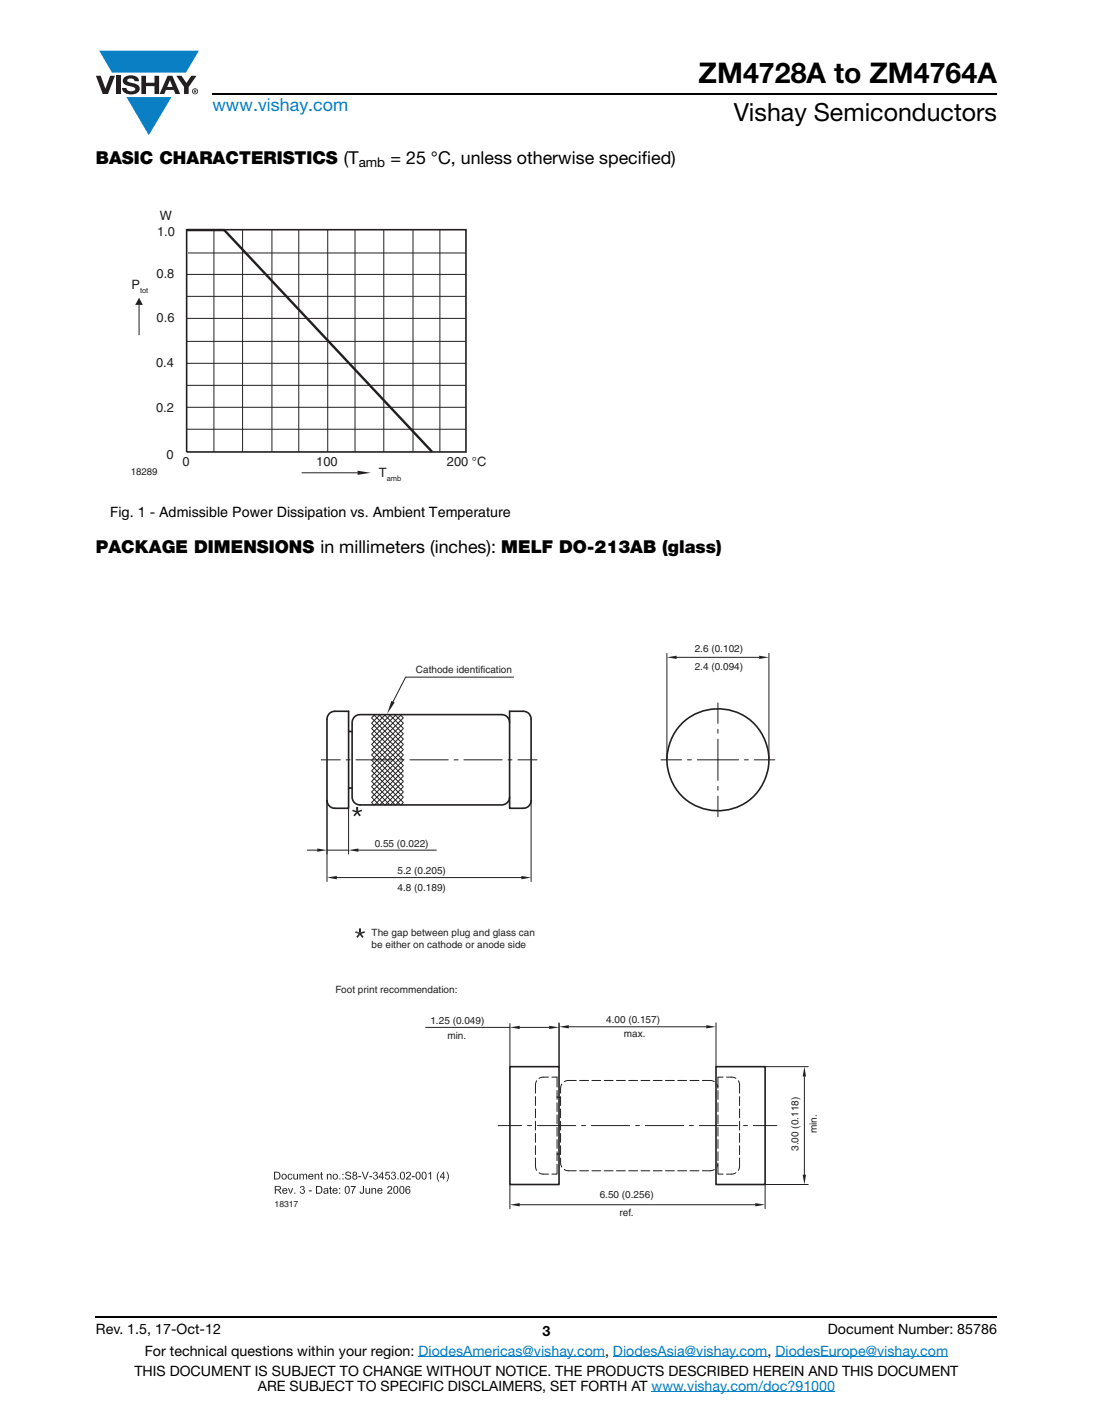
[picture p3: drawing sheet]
<svg xmlns="http://www.w3.org/2000/svg" width="216mm" height="279mm" viewBox="0 0 216 279" stroke-linecap="round" stroke-linejoin="round" font-family="sans-serif">
<g fill="#0a7fc3">
<path d="M19.6 10h19.7l-2.6 4.3h-1.1h-13.5z"/>
<path d="M25 19.2h8.9l-4.5 7.5z"/>
</g>
<g fill="#231f20">
<path d="M18.9 15h1l.9 2.5 1-2.5h.9l-1.4 3.6h-1z"/>
<path d="M22.9 15h.9v3.6h-.9z"/>
<path d="M24.6 15.3a2.1 2.1 0 0 1 2.8 .3l.1 .4h-.9a.79 .79 0 0 0-.7-.5 .79 .79 0 0 0-.8 .4l.3 .3 1 .2a1.08 1.08 0 0 1 1.2 1 1.08 1.08 0 0 1-1.1 1.2 1.73 1.73 0 0 1-2.4-1.2h.9a.96 .96 0 0 0 .8 .6 .96 .96 0 0 0 .9-.4 1.31 1.31 0 0 0-1.2-.6 1.03 1.03 0 0 1-1.1-.6 1.03 1.03 0 0 1 .2-1.1z"/>
<path d="M27.9 15h.9v1.3h1.7v-1.3h.9v3.6h-.9v-1.6h-1.7v1.6h-.9z"/>
<path d="M34.8 15h1.1l.9 1.4 1-1.4h1l-1.5 2.2v1.4h-.9v-1.4z"/>
<path d="M33.6 15.9l.5 1.3h-1.1zM33.1 15l-1.6 3.6h1l.3-.8h1.5l.3 .8h1l-1.6-3.6z"/>
<path d="M38.1 18a.46 .46 0 0 1 .9 0 .46 .46 0 0 1-.9 0zM37.9 18a.6 .6 0 0 0 1.2 0 .6 .6 0 0 0-1.2 0z"/>
<path d="M38.4 17.8h.2v.2h-.2zM38.3 17.7v.7h.1v-.3l.4 .3-.2-.3 .2-.2-.1-.2z"/>
</g>
<path d="M42 18.6h155M18.9 260h178.1" fill="none" stroke="#000" stroke-width=".36"/>
<path d="M82.7 267.9h36.8M121.1 267.9h30.5M128.7 274.8h36.3M153.2 267.9h34.1" fill="none" stroke="#007ec4" stroke-width=".2"/>
<g fill="none" stroke="#231f20" stroke-width=".2">
<path d="M36.9 58.5h55.1M36.9 54.2h55.1M37.1 50h54.9M42.3 45.4v43.8M47.9 45.4v43.8M53.7 45.4v43.8M59 45.4v43.8M64.7 45.4v43.8M70.1 45.4v43.8M75.8 45.4v43.8M81.6 45.4v43.8M86.9 45.4v43.8"/>
<path d="M36.9 67.4h55.1M36.9 76.1h55.1M36.9 71.7h55.1M36.9 62.9h55.1M36.9 84.8h55.1M36.9 80.4h55.1M59.6 93.4h11"/>
</g>
<path d="M70.6 92.9l2.6 .5-2.6 .4z" fill="#231f20"/>
<path d="M27.5 60.2v6" fill="none" stroke="#231f20" stroke-width=".2"/>
<path d="M27.5 58.8l.7 1.4h-1.5z" fill="#231f20"/>
<path d="M36.9 45.4h7.4l41.1 43.8" fill="none" stroke="#231f20" stroke-width=".48"/>
<path d="M36.9 45.4h55.1v43.8h-55.1z" fill="none" stroke="#231f20" stroke-width=".32"/>
<path d="M54.1 127.1h107.7v113.4h-107.7z" fill="#fff"/>
<path d="M100.7 210.6h9.7v23.3h-9.7zM141.4 210.6h9.7v23.3h-9.7z" fill="none" stroke="#231f20" stroke-width=".32"/>
<path d="M84.1 202.9h16.6M100.7 202.1v8.5M102.7 202.9h5.8M110.4 202.1v8.5" fill="none" stroke="#231f20" stroke-width=".2"/>
<g fill="#231f20">
<path d="M108.5 202.5l1.9 .4-1.9 .3z"/>
<path d="M100.7 202.9l2-.4v.7z"/>
</g>
<path d="M110.4 202v8.6M112.4 202.7h27.1M141.4 202v8.6" fill="none" stroke="#231f20" stroke-width=".2"/>
<g fill="#231f20">
<path d="M110.4 202.7l2-.3v.7z"/>
<path d="M139.5 202.4l1.9 .3-1.9 .4z"/>
</g>
<path d="M100.7 233.9v4.8M102.7 237.9h46.5M151.1 233.9v4.8" fill="none" stroke="#231f20" stroke-width=".2"/>
<g fill="#231f20">
<path d="M100.7 237.9l2-.3v.6z"/>
<path d="M149.2 237.6l1.9 .3-1.9 .3z"/>
</g>
<path d="M151.1 210.6h8.6M158.9 212.6v19.4M151.1 233.9h8.6" fill="none" stroke="#231f20" stroke-width=".2"/>
<g fill="#231f20">
<path d="M158.6 232h.6l-.3 1.9z"/>
<path d="M158.9 210.6l.3 2h-.6z"/>
<path d="M54.7 231.5l.6 .1a1.02 1.02 0 0 1-.1 1.1h-.9h.5a.67 .67 0 0 0 .1-1.1z" fill-rule="evenodd"/>
<path d="M54.1 231.4l1.1 .1h-.9v1.2h.9l-.4 .2h-.7z" fill-rule="evenodd"/>
<path d="M55.7 231.9h.4l-.3 .3 .1 .5 .2 .1h-.4l-.1-.3z" fill-rule="evenodd"/>
<path d="M55.8 231.9a.53 .53 0 0 1 .5-.1 .53 .53 0 0 1 .3 .4l-.1 .6-.5 .1-.3-.1 .6-.1 .1-.5-.2-.3z" fill-rule="evenodd"/>
<path d="M56.9 232.8h.5l.2-.3h.2l-.4 .4z" fill-rule="evenodd"/>
<path d="M57.3 231.9h.4l.1 .2h-.2z" fill-rule="evenodd"/>
<path d="M57 231.9l.4-.1 .3 .1h-.4a.44 .44 0 0 0-.3 .4 .44 .44 0 0 0 .3 .5h-.4l-.1-.2v-.3z" fill-rule="evenodd"/>
<path d="M58.4 232.8l.3-.1z" fill-rule="evenodd"/>
<path d="M57.9 231.8h.2l.1 .9 .5 .1-.2 .1-.5-.1z" fill-rule="evenodd"/>
<path d="M58.7 231.8h.2v1.1l-.4-.2 .2-.2z" fill-rule="evenodd"/>
<path d="M59.7 232l.6-.1-.3 .2v.8h-.2z" fill-rule="evenodd"/>
<path d="M59.4 231.9h.2z" fill-rule="evenodd"/>
<path d="M59.2 231.8l.3 .2-.1 .2v.7h-.2z" fill-rule="evenodd"/>
<path d="M59.4 231.9l.4-.1 .2 .2z" fill-rule="evenodd"/>
<path d="M60 231.9a.37 .37 0 0 1 .4-.1 .37 .37 0 0 1 .3 .3v.8h-.2v-.8z" fill-rule="evenodd"/>
<path d="M61 232.8l.9-.2a.53 .53 0 0 1-.9 .2z" fill-rule="evenodd"/>
<path d="M61 232l.4-.1-.3 .3h.8v.2h-.8l.1 .3 .2 .1h-.4l-.1-.3z" fill-rule="evenodd"/>
<path d="M61 231.9a.5 .5 0 0 1 .6-.1 .5 .5 0 0 1 .3 .4h-.8h.6l-.1-.2z" fill-rule="evenodd"/>
<path d="M62.3 231.9h.3z" fill-rule="evenodd"/>
<path d="M62.1 231.8l.4 .2-.2 .2v.7h-.2z" fill-rule="evenodd"/>
<path d="M62.3 231.9l.1-.1a.41 .41 0 0 1 .7 .3v.8h-.2l-.1-.9z" fill-rule="evenodd"/>
<path d="M63.4 232.7h.4v.2h-.3z" fill-rule="evenodd"/>
<path d="M63.4 231.5l.2-.1v.4h.2v.1h-.2l.1 .8h-.3v-.8h-.2z" fill-rule="evenodd"/>
<path d="M64.8 231.9h.3z" fill-rule="evenodd"/>
<path d="M64.6 231.8l.3 .2-.1 .2v.7h-.2z" fill-rule="evenodd"/>
<path d="M64.8 231.9v-.1a.41 .41 0 0 1 .7 .3v.8h-.2l-.1-.9z" fill-rule="evenodd"/>
<path d="M65.8 231.9h.4l-.3 .3 .1 .5 .2 .1h-.3l-.2-.3z" fill-rule="evenodd"/>
<path d="M65.9 231.9l.5-.1 .2 .1 .2 .5-.3 .4-.4 .1-.2-.1h.4l.2-.3v-.5z" fill-rule="evenodd"/>
</g>
<path d="M67.1 232.7v.2" fill="none" stroke="#231f20" stroke-width=".2"/>
<path d="M67.7 231.8v.2M67.7 232.7v.2" fill="none" stroke="#231f20" stroke-width=".22"/>
<g fill="#231f20">
<path d="M68.2 232.4h.1l.1 .2 .4 .1h-.5z" fill-rule="evenodd"/>
<path d="M68.8 231.5h.4l.1 .3h-.2l-.1-.2z" fill-rule="evenodd"/>
<path d="M68.3 231.5l.6-.2 .3 .2h-.5a.24 .24 0 0 0-.3 .2 .24 .24 0 0 0 .3 .3 .5 .5 0 0 1 .6 .2 .5 .5 0 0 1-.2 .7h-.5l-.3-.1 .7-.1 .2-.2-.1-.2-.7-.2a.37 .37 0 0 1-.1-.6z" fill-rule="evenodd"/>
<path d="M70.1 232.2h.4l.1 .3a.54 .54 0 0 1-.9 .3h.4a.3 .3 0 0 0 .3-.3 .3 .3 0 0 0-.3-.3z" fill-rule="evenodd"/>
<path d="M70.1 231.5h.3v.5h-.3l.2-.2v-.2z" fill-rule="evenodd"/>
<path d="M69.7 231.5l.3-.1 .4 .1-.5 .1-.1 .2 .1 .1 .5 .1-.1 .1 .2 .1h-.6a.31 .31 0 0 0-.1 .3 .31 .31 0 0 0 .3 .3h-.4a.4 .4 0 0 1 .1-.7l-.2-.3z" fill-rule="evenodd"/>
</g>
<path d="M71.1 232.2v.2" fill="none" stroke="#231f20" stroke-width=".58"/>
<g fill="#231f20">
<path d="M72.6 231.4h.2l-.6 1.5h-.2z" fill-rule="evenodd"/>
<path d="M71.4 231.4h.3l.4 1.3-.1 .2z" fill-rule="evenodd"/>
</g>
<path d="M73.2 232.2v.2" fill="none" stroke="#231f20" stroke-width=".58"/>
<g fill="#231f20">
<path d="M73.7 232.5h.1l.4 .3h-.4z" fill-rule="evenodd"/>
<path d="M74.2 232.2h.4a.51 .51 0 0 1-.2 .6 .51 .51 0 0 1-.6 0l.6-.2a.31 .31 0 0 0-.2-.4z" fill-rule="evenodd"/>
<path d="M74.1 232l.4 .1-.5 .1z" fill-rule="evenodd"/>
<path d="M73.8 231.5h.4l-.3 .3h-.2z" fill-rule="evenodd"/>
<path d="M73.8 231.5a.42 .42 0 0 1 .6-.1 .42 .42 0 0 1 .1 .6h-.4a.25 .25 0 0 0 .3-.2 .25 .25 0 0 0-.2-.3z" fill-rule="evenodd"/>
<path d="M75.5 231.4h.1l-.6 1h.8v.1h-.2v.4h-.1v-.4h-.7z" fill-rule="evenodd"/>
<path d="M75.6 231.4v1h-.6h.5v-.7z" fill-rule="evenodd"/>
<path d="M76 232.5h.2l.2 .3h.5a.51 .51 0 0 1-.5 .1 .51 .51 0 0 1-.4-.4z" fill-rule="evenodd"/>
<path d="M76.5 232.1l.4-.1 .2 .4-.2 .4h-.4a.36 .36 0 0 0 .4-.4 .36 .36 0 0 0-.4-.3z" fill-rule="evenodd"/>
<path d="M76.3 232h.6z" fill-rule="evenodd"/>
<path d="M76.2 231.4h.8v.2h-.6l-.1 .4h.6l-.8 .2z" fill-rule="evenodd"/>
<path d="M77.2 232.5h.2l.3 .3h-.3z" fill-rule="evenodd"/>
<path d="M77.7 232.2h.5a.51 .51 0 0 1-.2 .6 .51 .51 0 0 1-.6 0h.3a.3 .3 0 0 0 .3-.3 .3 .3 0 0 0-.3-.3z" fill-rule="evenodd"/>
<path d="M77.6 232l.5 .1-.5 .1z" fill-rule="evenodd"/>
<path d="M77.3 231.5h.4l-.3 .3h-.2z" fill-rule="evenodd"/>
<path d="M77.4 231.5l.3-.1a.38 .38 0 0 1 .4 .2 .38 .38 0 0 1-.1 .4h-.4a.25 .25 0 0 0 .4-.2 .25 .25 0 0 0-.3-.3z" fill-rule="evenodd"/>
</g>
<path d="M78.6 232.7v.2" fill="none" stroke="#231f20" stroke-width=".2"/>
<g fill="#231f20">
<path d="M79.1 231.5h.3a.87 .87 0 0 0 0 1.2l-.2 .1-.2-.4z" fill-rule="evenodd"/>
<path d="M79.2 231.5a.49 .49 0 0 1 .5-.1 .49 .49 0 0 1 .3 .5l-.1 .7a.45 .45 0 0 1-.7 .2l.4-.1 .2-.4-.1-.7z" fill-rule="evenodd"/>
<path d="M80.7 231.5h.4v.5l-.7 .7h.8v.2h-1l.3-.5a.67 .67 0 0 0 .4-.8z" fill-rule="evenodd"/>
<path d="M80.3 231.5l.5-.1 .3 .1h-.5l-.2 .3h-.2z" fill-rule="evenodd"/>
</g>
<path d="M81.6 232.2v.2" fill="none" stroke="#231f20" stroke-width=".58"/>
<g fill="#231f20">
<path d="M82.2 231.5h.3a.92 .92 0 0 0 0 1.2l.1 .1h-.4l-.1-.4z" fill-rule="evenodd"/>
<path d="M82.3 231.5a.49 .49 0 0 1 .5-.1 .49 .49 0 0 1 .3 .5l-.1 .7a.45 .45 0 0 1-.8 .2h.5a.89 .89 0 0 0 0-1.3z" fill-rule="evenodd"/>
<path d="M83.4 231.5h.4a.77 .77 0 0 0 0 1.3h-.4l-.1-.3z" fill-rule="evenodd"/>
<path d="M83.4 231.5a.49 .49 0 0 1 .6-.1 .49 .49 0 0 1 .3 .5l-.1 .7a.45 .45 0 0 1-.8 .2 .68 .68 0 0 0 .6-1l-.1-.2z" fill-rule="evenodd"/>
<path d="M84.6 231.7h.4l-.4 .2z" fill-rule="evenodd"/>
<path d="M84.7 231.7l.5-.3v1.5h-.2v-1.2z" fill-rule="evenodd"/>
<path d="M86.6 231.3h.2l-.2 .3a1.81 1.81 0 0 0 .2 1.7v.1a1.35 1.35 0 0 1-.2-2.1z" fill-rule="evenodd"/>
<path d="M87.6 231.4h.1l-.6 1h.8v.1h-.2v.4h-.2v-.4h-.6z" fill-rule="evenodd"/>
<path d="M87.7 231.4v1h-.6h.4v-.7z" fill-rule="evenodd"/>
<path d="M88.2 231.3a1.26 1.26 0 0 1 0 2.1l.2-.5a1.79 1.79 0 0 0-.2-1.6z" fill-rule="evenodd"/>
<path d="M54.7 235h.5l.4 .7h-.2l-.4-.6z" fill-rule="evenodd"/>
<path d="M55 234.3h.4v.6l-.9-.1 .8-.1-.1-.3z" fill-rule="evenodd"/>
<path d="M54.3 234.2l1.1 .1h-.9v.5l.9 .1-.9 .1v.7h-.2z" fill-rule="evenodd"/>
<path d="M55.9 235.6l.9-.2a.53 .53 0 0 1-.9 .2z" fill-rule="evenodd"/>
<path d="M55.9 234.8l.4-.1-.3 .3h.8v.2h-.9l.1 .3 .3 .1h-.4l-.1-.3z" fill-rule="evenodd"/>
<path d="M55.9 234.7a.5 .5 0 0 1 .6-.1 .5 .5 0 0 1 .3 .4h-.8h.6l-.1-.2z" fill-rule="evenodd"/>
<path d="M57.7 234.6h.2l-.4 1.1h-.2z" fill-rule="evenodd"/>
<path d="M56.9 234.6h.2l.3 .9-.1 .2z" fill-rule="evenodd"/>
</g>
<path d="M58.2 235.5v.2" fill="none" stroke="#231f20" stroke-width=".2"/>
<g fill="#231f20">
<path d="M59.2 235.3h.2l.3 .3h-.3z" fill-rule="evenodd"/>
<path d="M59.7 235l.4-.1a.47 .47 0 0 1-.3 .8l-.4-.1 .6-.2v-.3z" fill-rule="evenodd"/>
<path d="M59.6 234.8l.5 .1-.5 .1z" fill-rule="evenodd"/>
<path d="M59.3 234.3h.4l-.3 .3h-.2z" fill-rule="evenodd"/>
<path d="M59.4 234.2a.44 .44 0 0 1 .6 0 .44 .44 0 0 1 .1 .5l-.1 .1h-.3l.2-.1 .1-.2z" fill-rule="evenodd"/>
</g>
<path d="M61.3 235v.2" fill="none" stroke="#231f20" stroke-width=".58"/>
<g fill="#231f20">
<path d="M63 234.4h.5a1.02 1.02 0 0 1 0 1.1h-.9l.7-.1a.67 .67 0 0 0-.3-1z" fill-rule="evenodd"/>
<path d="M62.4 234.2l1.1 .1-.9 .1v1.1h.9l-.4 .2h-.7z" fill-rule="evenodd"/>
<path d="M64.3 235.6h.4z" fill-rule="evenodd"/>
<path d="M64 235.2h.6h-.1a.27 .27 0 0 0-.3 0 .27 .27 0 0 0-.1 .3l.5 .1-.6 .1-.1-.4z" fill-rule="evenodd"/>
<path d="M64 234.7h.4l-.3 .2h-.2z" fill-rule="evenodd"/>
<path d="M64 234.7l.3-.1 .5 .1 .1 1-.5-.1 .2-.5h-.5l.5-.1v-.2z" fill-rule="evenodd"/>
<path d="M65.2 235.5h.4v.2h-.3z" fill-rule="evenodd"/>
<path d="M65.2 234.3l.2-.1v.4h.2v.1h-.2l.1 .8h-.3v-.8h-.2z" fill-rule="evenodd"/>
<path d="M65.8 235.6l.9-.2a.53 .53 0 0 1-.9 .2z" fill-rule="evenodd"/>
<path d="M65.8 234.8l.4-.1-.3 .3h.8v.2h-.8l.1 .3 .2 .1h-.4l-.1-.3z" fill-rule="evenodd"/>
<path d="M65.8 234.7a.5 .5 0 0 1 .6-.1 .5 .5 0 0 1 .3 .4h-.8h.6l-.1-.2z" fill-rule="evenodd"/>
</g>
<path d="M67.1 234.6v.2M67.1 235.5v.2" fill="none" stroke="#231f20" stroke-width=".22"/>
<g fill="#231f20">
<path d="M68.2 234.4l.4-.1-.3 .2v.3v.6l.3 .2h-.3a1.25 1.25 0 0 1-.1-1.2z" fill-rule="evenodd"/>
<path d="M68.3 234.3a.49 .49 0 0 1 .5-.1 .49 .49 0 0 1 .3 .5l-.1 .7a.44 .44 0 0 1-.7 .2h.4l.2-.5-.1-.7z" fill-rule="evenodd"/>
<path d="M69.3 234.2h1l-.6 1.5h-.2l.1-.4 .4-.9h-.7z" fill-rule="evenodd"/>
<path d="M71 235.3l.2-.1 .1 .3 .5 .1a.42 .42 0 0 1-.5 .1 .42 .42 0 0 1-.3-.4z" fill-rule="evenodd"/>
<path d="M71.7 234.2h.2v1.2l-.1 .2h-.3l.2-.2z" fill-rule="evenodd"/>
<path d="M72.6 235.6l.3-.1z" fill-rule="evenodd"/>
<path d="M72.2 234.6h.2v.9l.5 .1-.1 .1-.5-.1z" fill-rule="evenodd"/>
<path d="M72.9 234.6h.2v1.1l-.3-.2 .1-.2z" fill-rule="evenodd"/>
<path d="M73.6 234.7h.3z" fill-rule="evenodd"/>
<path d="M73.4 234.6l.4 .2-.2 .2v.7h-.2z" fill-rule="evenodd"/>
<path d="M73.6 234.7l.4-.1 .2 .1 .1 1h-.2l-.1-.9z" fill-rule="evenodd"/>
<path d="M74.7 235.6l.8-.2a.53 .53 0 0 1-.8 .2z" fill-rule="evenodd"/>
<path d="M74.6 234.8l.5-.1-.4 .3h.8v.2h-.8l.1 .3 .3 .1h-.4l-.2-.3z" fill-rule="evenodd"/>
<path d="M74.7 234.7a.5 .5 0 0 1 .5-.1 .5 .5 0 0 1 .4 .4h-.9h.7l-.1-.2z" fill-rule="evenodd"/>
<path d="M77 234.3l.4 .1a1.2 1.2 0 0 1-.7 1.1h.8v.2h-1l.4-.6a.42 .42 0 0 0 .4-.3 .42 .42 0 0 0-.3-.5z" fill-rule="evenodd"/>
<path d="M76.6 234.3l.5-.1 .3 .1h-.5l-.2 .3h-.2z" fill-rule="evenodd"/>
<path d="M77.8 234.4l.4-.1-.3 .5v.6l.3 .2h-.4l-.1-.3z" fill-rule="evenodd"/>
<path d="M77.9 234.3a.49 .49 0 0 1 .5-.1 .49 .49 0 0 1 .3 .5l-.1 .7a.44 .44 0 0 1-.8 .2h.5l.2-.5-.1-.7z" fill-rule="evenodd"/>
<path d="M79 234.4l.4-.1-.3 .2v.3v.6l.3 .2h-.4a1.25 1.25 0 0 1 0-1.2z" fill-rule="evenodd"/>
<path d="M79.1 234.3a.49 .49 0 0 1 .5-.1 .49 .49 0 0 1 .3 .5l-.1 .7a.44 .44 0 0 1-.8 .2h.5l.2-.5-.1-.7z" fill-rule="evenodd"/>
<path d="M80.6 234.9l.3-.1 .2 .3-.2 .5h-.3l.1-.1a.37 .37 0 0 0 0-.6z" fill-rule="evenodd"/>
<path d="M80.3 234.9l.3-.2 .3 .1z" fill-rule="evenodd"/>
<path d="M80.2 234.3h.4l-.3 .3-.1 .3h.2l-.1 .4 .2 .3h.4l-.1 .1h-.4l-.3-.3v-.6z" fill-rule="evenodd"/>
<path d="M80.2 234.3l.3-.1a.43 .43 0 0 1 .5 .3z" fill-rule="evenodd"/>
</g>
<path d="M64.6 158.1v16M104.9 158.1v16M66.5 173.3h36.5" fill="none" stroke="#231f20" stroke-width=".2"/>
<g fill="#231f20">
<path d="M64.6 173.3l1.9-.3v.6z"/>
<path d="M103 173l1.9 .3-1.9 .3z"/>
</g>
<path d="M64.6 158.1v10.5M68.9 159.6v9M60.7 167.9h2M64.6 167.9h4.3M70.8 167.9h15.4" fill="none" stroke="#231f20" stroke-width=".2"/>
<g fill="#231f20">
<path d="M62.7 167.5l1.9 .4-1.9 .3z"/>
<path d="M68.9 167.9l1.9-.4v.7z"/>
</g>
<path d="M131.7 129v21M133.7 129.8h16.3M151.9 129v21" fill="none" stroke="#231f20" stroke-width=".2"/>
<g fill="#231f20">
<path d="M131.7 129.8l2-.3v.6z"/>
<path d="M150 129.5l1.9 .3-1.9 .3z"/>
</g>
<g fill="none" stroke="#231f20" stroke-width=".32">
<path d="M68.9 144.3l.1 .1h.6M100.7 142.7a1.57 1.57 0 0 0-1.6-1.6h-28a1.56 1.56 0 0 0-1.5 1.6v14.7a1.55 1.55 0 0 0 1.5 1.5h28a1.55 1.55 0 0 0 1.6-1.5"/>
<circle cx="141.8" cy="150" r="10.1"/>
</g>
<g fill="none" stroke="#231f20" stroke-width=".2">
<path d="M101.4 133.7h-21.3l-2.5 4.8M141.8 138.8v4.1M63.4 150h3.8M68.4 150h.7M70.3 150h7.6M79 150h.8M81 150h7.5M89.7 150h.8M91.6 150h7.6M100.4 150h.7M102.3 150h3.8M130.6 150h4"/>
<path d="M135.8 150h.8M137.7 150h8.2M141.8 155.3v.7M141.8 157.2v4.1M141.8 144v.8M141.8 146v8.1M147 150h.8M149 150h4.1"/>
</g>
<path d="M77.3 138.4l.7 .3-1.5 2.3z" fill="#231f20"/>
<path d="M65.2 140.8l.9-.4h2.8v19.2h-2.8a1.56 1.56 0 0 1-1.5-1.5v-16.1a1.61 1.61 0 0 1 .6-1.2zM69.6 155.6h-.6l-.1 .2M100.7 140.4h2.7a1.52 1.52 0 0 1 1.5 1.6v16.3a1.54 1.54 0 0 1-1.5 1.3h-2.7z" fill="none" stroke="#231f20" stroke-width=".32"/>
<g fill="#231f20">
<path d="M70.3 160.4l.3 .2-.5 .6-.3-.2z"/>
<path d="M69.7 159.9l.6 .2-.7 .1z"/>
<path d="M69.6 160.2l1.1-.1 .7-.2 .1 .3-.7 .2 .5 .6-.3 .2-.7-.8z" fill-rule="evenodd"/>
</g>
<path d="M70.5 159.3v.8" fill="none" stroke="#231f20" stroke-width=".39"/>
<g fill="#231f20">
<path d="M70.9 184.4l.2 .2-.5 .6-.2-.2z"/>
<path d="M70.3 183.9l.6 .2-.8 .1z"/>
<path d="M70.1 184.2l1.2-.1 .7-.2 .1 .3-.8 .2 .5 .6-.2 .2-.7-.8z" fill-rule="evenodd"/>
</g>
<path d="M71.1 183.3v.8" fill="none" stroke="#231f20" stroke-width=".39"/>
<g fill="none" stroke="#231f20" stroke-width=".2">
<path d="M73.4 152.2l6.2 6.2M73.4 151.2l6.2 6.2M73.4 150.1l6.2 6.2M73.4 149.1l6.2 6.2M73.4 148.1l6.2 6.1M73.4 147l6.2 6.2M73.4 146l6.2 6.2M73.4 144.9l6.2 6.2M73.4 143.9l6.2 6.2M73.4 142.8l6.2 6.2M73.4 141.8l6.2 6.2M73.4 153.3l5.7 5.6"/>
<path d="M73.4 154.3l4.7 4.6M73.4 155.4l3.6 3.5M73.4 156.4l2.6 2.5M73.4 157.4l1.5 1.5M73.4 158.5l.5 .4M73.8 141.1l5.8 5.8M74.1 141.1l-.7 .6M74.9 141.1l4.7 4.8M75.1 141.1l-1.7 1.7M75.9 141.1l3.7 3.8M76.1 141.1l-2.7 2.7M76.9 141.1l2.7 2.7"/>
<path d="M77.2 141.1l-3.8 3.8M78 141.1l1.6 1.7M78.2 141.1l-4.8 4.8M79 141.1l.6 .6M79.3 141.1l-5.9 5.9M79.6 158.5l-.4 .4M79.6 157.5l-1.4 1.4M79.6 156.4l-2.5 2.5M79.6 155.4l-3.5 3.5M79.6 153.3l-5.6 5.6M79.6 141.8l-6.2 6.2M79.6 142.8l-6.2 6.2"/>
<path d="M79.6 143.9l-6.2 6.2M79.6 144.9l-6.2 6.2M79.6 146l-6.2 6.2M79.6 147l-6.2 6.2M79.6 148.1l-6.2 6.2M79.6 149.1l-6.2 6.2M79.6 150.2l-6.2 6.1M79.6 151.2l-6.2 6.2M79.6 152.2l-6.2 6.2M79.6 154.3l-4.6 4.6M105.8 216.5v1.8M105.8 219v1.7"/>
<path d="M106 213.4l-.2 .8v1.7M108.3 212.7a2.58 2.58 0 0 0-1.8 .2M109 212.7h1v2M110 216.5l.2 .2h.5M110 215.3v1.8M110 217.7v1.8M110.7 216.5v1.8M110.7 219v1.7M111 214.1a2.69 2.69 0 0 0-.3 1.8M113.8 213.3l-1.8 .1-.5 .2M114.5 213.3h1.8M116.9 213.3h1.8"/>
<path d="M119.3 213.3h1.8M121.8 213.3h1.7M124.2 213.3h1.7M126.6 213.3h1.8M129 213.3h1.8M131.5 213.3h1.7M133.9 213.3h1.7M136.3 213.3h1.8M138.7 213.3l1.9 .1 .5 .2M141.6 214.1l.2 .8M141.8 215.3v1.8M141.8 217.7v1.8"/>
<path d="M142.8 212.7h-1v2M143.5 212.7a2.48 2.48 0 0 1 1.9 .2M145.8 213.4l.3 .8v1.7M146.1 216.5v1.8M146.1 219v1.7M98.4 222.3h4.7M104.2 222.3h.8M105.8 228.7v1.6l.2 .8M105.8 221.4v1.7M105.8 223.8v1.8M105.8 226.2v1.8M106.2 222.3h7.5"/>
<path d="M106.5 231.6a2.66 2.66 0 0 0 1.8 .2M110 229.9v1.9h-1M110 220.2v1.7M110 222.6v1.7M110 225v1.8M110 227.4v1.8M110.7 228.7a2.7 2.7 0 0 0 .3 1.7M110.7 221.4v1.7M110.7 223.8v1.8M110.7 226.2v1.8M110.7 227.8l-.6 .1-.1 .1M111.5 230.9l.8 .3h1.5"/>
<path d="M114.5 231.2h1.8M114.9 222.3h.8M116.8 222.3h7.6M116.9 231.2h1.8M119.3 231.2h1.8M121.8 231.2h1.7M124.2 231.2h1.7M125.5 222.3h.8M126.6 231.2h1.8M127.5 222.3h7.5M129 231.2h1.8M131.5 231.2h1.7"/>
<path d="M133.9 231.2h1.7M136.2 222.3h.8M136.3 231.2h1.8M138.1 222.3h7.6M141.1 230.9l-.8 .3h-1.6M141.8 229.9v1.9h1M141.8 220.2v1.7M141.8 222.6v1.7M141.8 225v1.8M141.8 227.4v1.8M141.8 229.6l-.2 .8M145.4 231.6a2.56 2.56 0 0 1-1.9 .2"/>
<path d="M146.1 228.7v1.6l-.3 .8M146.1 221.4v1.7M146.1 223.8v1.8M146.1 226.2v1.8M146.9 222.3h.7M148.8 222.3h4.7"/>
</g>
<text font-size="5.6" x="138" y="16.4">ZM4728A to ZM4764A</text>
<text font-size="4.9" x="144.9" y="24">Vishay Semiconductors</text>
<text font-size="3.5" fill="#007ec4" x="42" y="21.9">www.vishay.com</text>
<g font-size="3.5">
<text x="18.9" y="32.3">BASIC CHARACTERISTICS (T</text>
<text x="77.1" y="32.3">= 25 °C, unless otherwise specified)</text>
<text x="18.9" y="109.3">PACKAGE DIMENSIONS in millimeters (inches): MELF DO-213AB (glass)</text>
</g>
<g font-size="2.8">
<text x="21.8" y="102.1">Fig. 1 - Admissible Power Dissipation vs. Ambient Temperature</text>
<text x="18.9" y="263.3">Rev. 1.5, 17-Oct-12</text>
<text x="107.2" y="263.8">3</text>
<text x="163.6" y="263.3">Document Number: 85786</text>
<text x="28.6" y="267.7">For technical questions within your region: DiodesAmericas@vishay.com, DiodesAsia@vishay.com, DiodesEurope@vishay.com</text>
<text x="26.5" y="271.7">THIS DOCUMENT IS SUBJECT TO CHANGE WITHOUT NOTICE. THE PRODUCTS DESCRIBED HEREIN AND THIS DOCUMENT</text>
<text x="50.9" y="274.6">ARE SUBJECT TO SPECIFIC DISCLAIMERS, SET FORTH AT www.vishay.com/doc?91000</text>
</g>
<text font-size="2.6" x="70.9" y="33">amb</text>
<g font-size="2.5" fill="#231f20">
<text x="31" y="46.5">1.0</text>
<text x="31.6" y="43.5">W</text>
<text x="26" y="57">P</text>
<text x="30.9" y="54.9">0.8</text>
<text x="30.9" y="63.6">0.6</text>
<text x="30.8" y="72.5">0.4</text>
<text x="30.8" y="81.3">0.2</text>
<text x="32.9" y="90.7">0</text>
<text x="36.1" y="92">0</text>
<text x="62.5" y="92">100</text>
<text x="74.8" y="94.2">T</text>
<text x="88.3" y="92">200 °C</text>
</g>
<g font-size="2" fill="#231f20">
<text x="137.2" y="128.8">2.6 (0.102)</text>
<text x="82.2" y="132.9">Cathode identification</text>
<text x="137.2" y="132.3">2.4 (0.094)</text>
<text x="74" y="167.1">0.55 (0.022)</text>
<text x="78.5" y="172.5">5.2 (0.205)</text>
<text x="78.5" y="175.9">4.8 (0.189)</text>
<text x="73.4" y="184.8">The gap between plug and glass can</text>
<text x="73.4" y="187.2">be either on cathode or anode side</text>
<text x="66.3" y="196.1">Foot print recommendation:</text>
<text x="85" y="202.1">1.25 (0.049)</text>
<text x="119.7" y="202">4.00 (0.157)</text>
<text x="88.4" y="205.2">min.</text>
<text x="123.2" y="204.7">max.</text>
<text x="157.7" y="227.3" transform="rotate(-90 157.7 227.3)">3.00 (0.118)</text>
<text x="161.3" y="223.7" transform="rotate(-90 161.3 223.7)">min.</text>
<text x="118.5" y="236.6">6.50 (0.256)</text>
<text x="122.4" y="240.1">ref.</text>
</g>
<text font-size="1.9" fill="#231f20" x="25.8" y="93.7">18289</text>
<text font-size="1.7" fill="#231f20" x="54.2" y="238.3">18317</text>
<g font-size="1.5" fill="#231f20">
<text x="27.7" y="57.8">tot</text>
<text x="76.4" y="95.1">amb</text>
</g>
</svg>
